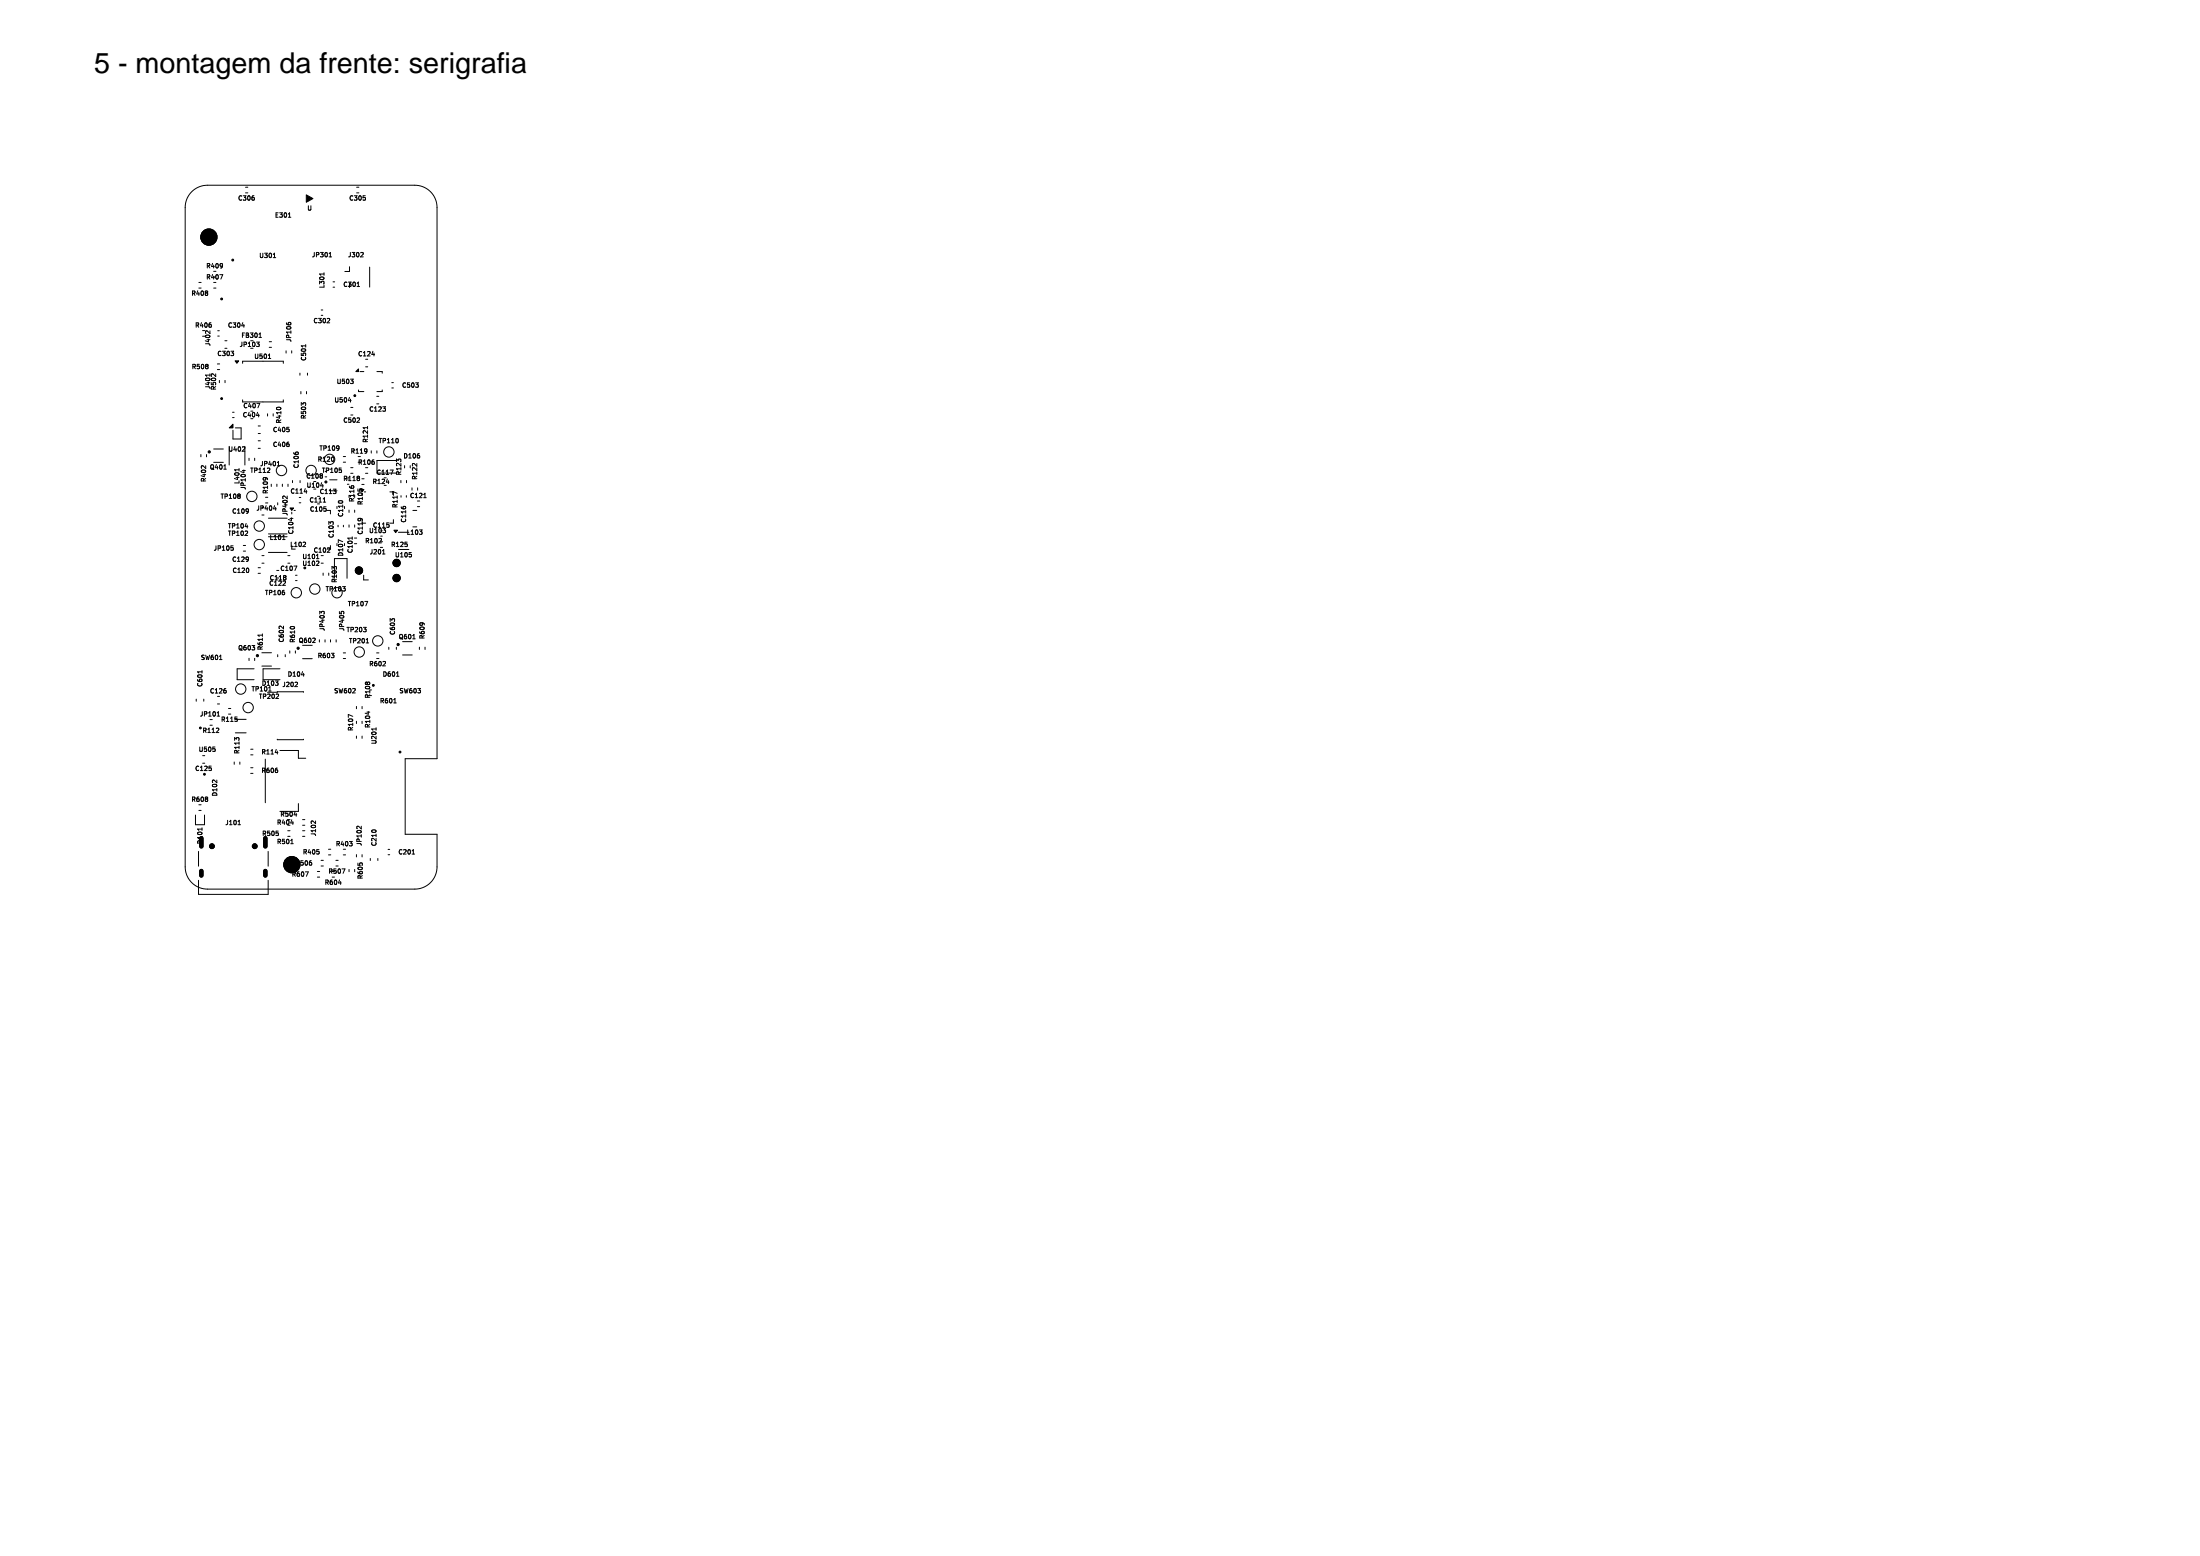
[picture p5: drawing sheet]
<svg xmlns="http://www.w3.org/2000/svg" width="297mm" height="210mm" viewBox="0 0 297 210" stroke-linecap="round" stroke-linejoin="round" font-family="sans-serif">
<g fill="none" stroke="#000" stroke-width=".14">
<path d="M25.9 25.9a3 3 0 0 1 2.1-.9h28a3 3 0 0 1 3 3v74.4h-4.3v10.2h4.3v4.4a3 3 0 0 1-3 3h-28a3 3 0 0 1-3-3v-89a3 3 0 0 1 .9-2.1zM26.8 38.9h.4M26.8 38.1h.4M27.9 39.3l.1 .1-.1 .1 .1 .3-.1 .1M28.8 38.9h.4M29.7 37.1h.4l-.3 .6M29.9 35.6l.1 .1v.4M30 35.8l-.1 .1M33.1 25.3h.4M33.1 26h.4M34.2 26.4h.1M34.2 26.6l.1 .2-.1 .2"/>
<path d="M36.9 34.8h.3M37 34.3l.1-.1v.6M38.9 29.3h.4M39 28.8l.1-.1v.6M43.7 36.8v.4M43.7 37h-.6h.1M44.4 34.7h.4M44.5 34.2l.1-.1v.6M45 38h.2M45 38.8h.2M47.2 36v.6h-.6M48.1 25.3h.4"/>
<path d="M48.1 26h.4M48.2 38.7h.3M48.3 38.2l.1-.1v.6M48.9 34.1l.1 .1v.1l-.3 .4h.3M49 26.4h.3M49.2 26.6l.1 .2-.1 .2M49.9 36v2.7M27.3 45.4h.4M27.8 44.7l-.1 .1M28 49.2l.1 .1-.1 .1 .1 .3-.1 .1M28.3 44.7v.3l-.3-.3M28.3 50.5v.3"/>
<path d="M28.3 50.6h-.6l.2 .1M28.4 43.6h.1M28.4 43.8l.1 .1-.1 .3M29.1 50.5v.3l-.3-.3h-.2l-.1 .1M29.3 49.1h.4M29.3 49.9h.4M29.4 44.6h.2M29.4 45.4h.2M30.4 46h.2M30.4 47h.2M30.4 51.3v.4M31.2 47.4h.3l-.2 .2"/>
<path d="M31.4 55.6h.2M31.4 56.4h.2M31.4 47.6l.1 .1-.1 .3M31.8 57.7h.8v1.6h-1.1v-1.2M32.6 44h.4M32.8 49v-.2h5.4v.2M32.8 54v.2h5.4v-.2M32.9 43.8v.4M34.6 46.2h.4l-.2 .2 .2 .1v.2l-.3 .1M34.6 56.1h.4M34.7 54.4h.4l-.3 .6M34.9 59.5h.2"/>
<path d="M34.9 57.5h.2M34.9 58.5h.2M34.9 55.9v.4M35 45.5h.3M35 45.1l.1-.2v.6M36.1 55.8v.4M36.2 48.4h.4M36.3 47.9l.1-.1v.6M36.3 46.1h.4M36.3 46.9h.4M36.9 55.8v.4M37.3 55h.2h.4"/>
<path d="M38.6 47.3v.4M38.7 43.6v.1M38.7 57.7h.3M38.9 59.7h.1M38.9 43.7l.1-.2h.2l.1 .2M38.9 57.9l.1 .1-.1 .3M38.9 59.9l.1 .1-.1 .3M39.4 47.3v.4M40.5 50.4v.2M40.6 52.8v.4M40.9 54.6l-.2-.2v.3M40.9 54.5l.1-.1 .3 .1"/>
<path d="M41.3 46.5v.3M41.3 46.7h-.6h.1M41.4 52.8v.4M41.5 50.4v.2M43.4 41.8h.2M43.4 42.6h.2M44.4 43l.1 .1v.1l-.4 .4h.4M47 54.1h.4M47.3 51.2h.4l-.2 .2M47.3 53.9v.4M47.4 55h.2M47.4 56h.2"/>
<path d="M47.6 51.4l.1 .1-.1 .3M48.4 52.6v.3h.7M48.4 56.4l.1 .1v.2l-.3 .3h.3M48.6 50.2h.5M49.4 49.5h.2M49.6 57.6v.3M49.6 57.7h-.6l.1 .1M50.2 47.8h.4M50.5 47.6v.4M50.9 53.5h.2M50.9 54.5h.2M50.9 50.2h.7v.2"/>
<path d="M51.6 52.6v.3h-.7M51.7 54.9h.3l-.2 .2M51.9 55.1l.1 .1-.1 .3M52.9 51.6h.2M52.9 52.4h.2M53.7 59.2v.5M56.1 51.7h.4l-.2 .2M56.4 51.9h.1M56.4 51.9v.1M56.4 52l.1 .2-.1 .1M27.1 61.3v.4M27.8 62.9v.3l-.4-.3h-.1l-.1 .1"/>
<path d="M27.9 61.3v.4M28.9 60.6h1.3M28.9 62.4h1.3M30.2 63.3h.4M30.3 62.8l.1-.1v.6M30.9 60.2v2.6M31.2 73.7h.3M31.2 73.9l.3 .1v.2l-.3 .1M32.3 63.2v.4M32.3 63.4h-.6l.1 .1M32.4 66.7v.2M32.4 67v.2"/>
<path d="M32.7 63.5h.4M32.8 73.6h.4M32.8 74.4h.4M32.9 63.4v.4M32.9 60.3l.2 .1-.1 .2-.3 .3h.4M33.1 60.2v2.6M33.1 71.1h.4M33.4 71.7v.2l-.3 .4h.3M33.4 75.2l.1 .1v.4M33.4 68.7l.1 .1v.4M33.5 76.7l.1 .2-.1 .3M33.5 75.4l-.1 .1"/>
<path d="M33.5 68.9l-.1 .1M33.6 61.8v.4M34.4 61.8v.4M34.8 76.6h.4M34.8 77.4h.4M34.9 60.5h.2M35.4 76h.2M35.4 75h.2M35.4 69.5h.2M35.8 64.5l.1 .1M35.8 67.1h.4M35.8 67.9h.4"/>
<path d="M36.1 64.5h-.5l-.1 .1M36.2 74.6h2.6M36.2 72.4h2.6M36.2 69.9h2.6M36.2 72.1h2.6M36.4 63.3l-.3 .5h.3M36.9 68.7h.4M37.2 68.5v.4M37.4 77h.2M37.4 65.3v.4M37.4 62.9h.4M37.5 62.4l.1-.1v.6"/>
<path d="M37.5 67.9v.2M38.1 65.3v.4M38.1 72.8h.4M38.3 72.3v-.1v.6M38.4 79.9v.3M38.5 77.7l.1 .1-.1 .1 .1 .3-.1 .1M38.5 78.7l-.3 .3h.3M38.8 66.9v.4l-.5-.4-.1 .1v.2M38.9 76h.2M38.9 75h.2M38.9 65.3v.4M39.2 70h.4"/>
<path d="M39.4 69.9v.4M39.4 69.1v.3M39.5 64.9v.2M39.7 61.1v.1M39.7 76.4h.4l-.3 .6M39.7 68.9h.2M39.9 77.6h.2M39.9 78.4h.2M39.9 61.1l.1-.1 .3 .1M40.4 67.1h.2M40.4 67.9h.2M40.5 64.9v.2"/>
<path d="M41.1 66.4h.3M41.1 73.2l.2 .1-.1 .1-.3 .4h.4M41.4 66.2v.4M42.7 75.4h.4M42.9 74.8v.6M42.9 75.7l.2 .1-.1 .2-.3 .3h.4M43.3 65.6h.4M43.4 76h.2M43.5 64.3v.1l-.1 .1M43.6 65.4v.4M43.6 77.3v.4M43.6 67.8h.4"/>
<path d="M43.7 68.4h.3M43.7 67.3l.1-.1v.6M43.9 64.4h.2M43.9 68.6l.1 .1-.1 .3M44.1 68.9h.5v.5M44.4 77.3v.4M44.4 73.9l.1 .2v.1l-.3 .3h.3M44.5 64.8h1M44.5 66.2h1M44.6 73.6v.5h-.5M44.6 70.6l-.2-.2v.4M44.6 70.5l.1-.1 .3 .1"/>
<path d="M45 66h.4l-.2 .2M45 61.7l.1 .2-.1 .3M45 76.7l-.2-.2v.3M45 76.6l.2-.1 .2 .1M45.2 78v-2.6h1.7v2.6M45.2 66.2l.2 .2-.2 .2M45.5 68.4v.2M45.5 73.4v.2M45.6 70.9v.2M45.7 60.2l.1 .1-.1 .4M45.7 67.7l.2-.1 .3 .1M45.8 60.4l-.1 .1"/>
<path d="M45.8 63.2h.3M46 63.4l.1 .1-.1 .3M46.2 79.2h.4l-.2 .2M46.3 73.1l-.6-.2v.4M46.3 61.6h.4M46.3 62.4h.4M46.4 70.9v.2M46.6 79.4v.3M47.1 68.8v.4M47.1 70.8v.4M47.2 65.6v.1M47.3 63.9h.4"/>
<path d="M47.3 63.1h.4M47.4 65.7l.1-.1 .3 .1M47.6 72.5v.3M47.6 72.6h-.6v.1M47.8 72.6h.4M47.8 73.4h.4M47.9 68.8v.4M47.9 70.8v.4M48.3 66v.3M48.3 70v.1M48.4 70h.5M48.4 70h-.1"/>
<path d="M48.4 64.3l.1 .1-.1 .1 .1 .3-.1 .1M48.5 66.1l.2-.1 .2 .1M48.6 70l.1 .1M48.8 64.6h.4M48.8 65.4h.4M49.1 77.6v.7h.6M49.3 63.9h.4M49.4 60.6l.1 .1v.4M49.5 60.8l-.1 .1M50.1 60.8v.4M50.4 62.1h.1M50.4 62.3l.1 .1-.1 .3"/>
<path d="M50.9 60.8v.4M51.3 73.1h.4M51.3 73.9h.4M51.4 72.7l.1 .1v.1l-.4 .4h.4M51.6 74.8h.4M51.7 74.3l.1-.1v.6M52.1 71.6l-.2 .3M52.2 65.1h.3M52.2 70.6h.3M52.4 70.8l.1 .1-.1 .3M52.4 64.9v.4M52.6 66.4h.5v.5"/>
<path d="M52.7 63.4h.4l-.3 .6M53.1 70.1v.5h-.5M53.6 62.1h-2.7v1.8h2.7M53.6 66.6l-.6-.3v.4M53.7 62.2l-.2-.2v.3M53.7 62.1l.2-.1 .2 .1M53.8 71.8h1.4M53.8 74.2h1.4M54.1 64.8v.4M54.1 66.9v.2M54.2 68.4v.1M54.4 68.5l.1-.2 .3 .2"/>
<path d="M54.7 73.2h.3M54.9 66.9v.2M54.9 64.8v.4M54.9 73.4l.1 .1-.1 .3M55.2 74.6h.3M55.4 62.8v.4M55.4 74.8l.2 .1-.2 .3M55.6 65.8v.4M55.7 68.9h.6M55.7 71.1h.6M56.3 62.6v.3l-.4-.3h-.1l-.1 .1M56.3 68.4h.4"/>
<path d="M56.4 65.8v.4M56.5 61.2h.1M56.6 61.4l.1 .2-.1 .2M56.6 71.5h.4l-.2 .2M56.9 71.7l.1 .2-.1 .2M57.2 67.2h.3M57.3 66.7l.1-.1v.6M26.5 94.4v.2M27.3 90.5v.3M27.3 90.7h-.6h.1M27.5 94.4v.2M28.3 97.9h.4"/>
<path d="M29.3 96.7h.4M29.4 95h.2M29.4 96.2l.1-.1v.6M29.4 98.3h.1M29.5 98.3h.1M29.5 98.3v.2l-.3 .4h.3M29.6 89h.4M30.4 92.9h.1M30.4 93.2l.1 .1-.1 .2M30.8 95.6h.4M30.8 96.4h.4M31.7 96.8h.3"/>
<path d="M31.8 97.1h1.4M31.8 98.9h1.4M31.9 99.7l.1-.1 .3 .1M31.9 99.8l-.2-.2v.3M31.9 97l.1 .1-.1 .3M33.6 88.8v.4M34 87.1h.4l-.2 .2M34.3 90.3h-2.3v1.4h2.3M34.3 87.4v.3M34.4 88.8v.4M35.3 88.1h1.3M35.3 89.9h1.3"/>
<path d="M35.4 85.6v.3M35.4 85.7h-.6l.1 .1M36.1 93.4h4.9M36.3 93.3h.3M36.4 92.7v.6M37.2 91.9h.3l-.2 .2M37.4 92.1l.1 .1-.1 .3M37.4 99.8h3.6M37.5 88.4v.2M37.5 93.7l.1 .1v.1l-.4 .4h.4M37.8 90.3h-2.3v1.4h2.3M38.3 84.5v.4l-.4-.4h-.1l-.1 .1"/>
<path d="M38.5 88.4v.2M39.1 87.8v.4M39.2 84.6h.2h.3M39.9 87.8v.4M40.1 92.1l.1 .1-.1 .1-.3 .4h.4M40.7 91.1h.4M40.9 88.9h1.3M41 90.9v.4M42.5 86.1v.3l-.3 .3h.4M43.1 86.3v.4M43.8 82.8l-.1-.3h-.2l-.1 .2-.2-.2v.4M43.9 86.3v.4"/>
<path d="M44.6 86.3v.4M44.7 88.2h.4l-.2 .2M45 88.4l.1 .1-.1 .3M45.4 86.3v.4M45.8 82.5v.3M46 82.8l.2-.3 .2 .1v.2M46.3 88.1h.4M46.3 88.9h.4M47.6 96.7l-.6-.3v.4M48.1 95.3v.4M48.1 99.3v.4M48.9 95.3v.4"/>
<path d="M48.9 97.3v.4M48.9 99.3v.4M49.1 84.7h.3l-.2 .2M49.2 81.2h.4l-.2 .6M49.3 92.2l.1-.1 .2 .1 .2-.1 .1 .1M49.4 84.9v.3M49.4 86.8h.4M49.5 96.1h.4M49.5 86.3l.1-.1v.6M49.7 96v.4M50.2 98.4h.6M50.8 98.2v.4"/>
<path d="M50.8 88.1h.4M50.8 88.9h.4M51.9 89.3l.1 .1v.1l-.3 .4h.3M52.5 87.4v.2M52.9 83.7l-.2-.2v.4M52.9 83.6l.1-.1 .3 .1M53.2 94.9h.3M53.3 94.4v-.1v.6M53.5 87.4v.2M53.5 91.3h.4M53.6 90.8l.1-.1v.6M54.3 88.4h1.3"/>
<path d="M55.7 86.2h.4M55.8 85.7l.1-.1v.6M56.6 87.3v.4M56.9 84.1l.1 .1M57.2 84.1h-.4l-.1 .1M57.4 87.3v.4M26.4 110v1.3h1.2v-1.3M26.8 114.9v2M26.8 118.8v1.9h9.4v-1.9M26.8 109.4h.4M27.3 111.7v.4M27.3 111.9h-.6l.1 .1"/>
<path d="M27.4 102h.2M27.4 103h.2M27.9 107.6l.1 .1-.1 .1 .1 .3-.1 .1M28.2 103.4h.3M28.4 103.6l.1 .1-.1 .3M28.7 100.8h.3M28.9 101l.2 .2-.2 .2M29.3 105.3v.4l-.4-.4h-.1l-.1 .1M31.6 102.8v.4M32.1 111.3h.4M32.2 110.9l.1-.2v.6M32.4 102.8v.4"/>
<path d="M33.8 101.1h.4M33.8 101.9h.4M33.8 103.6h.4M33.8 104.4h.4M35.8 102.5v5.8M36.2 114.9v2M37.2 101.6h.3M37.3 112.2h.3M37.3 103.7h.1M37.4 103.9l.1 .1-.1 .3M37.4 101.4v.4M37.5 112.4l.1 .1-.1 .3"/>
<path d="M37.8 101.3h2.5v1h1M38.8 112.1h.4M38.8 112.9h.4M39.2 111.1h.4M39.2 113.9h.4M39.4 113.4v-.1v.6M39.5 110.9v.4M39.7 110h.4M40 109.8v.4M40.3 108.5v1h-2.5M40.8 110.6h.4M40.8 111.4h.4"/>
<path d="M40.8 112.1h.4M40.8 112.9h.4M41.2 117.7h.4l-.2 .6M41.9 116.2h.1M42 116.4l.1 .1-.1 .3M42.6 110.8v.4l-.3-.4h-.2l-.1 .1M42.8 114.7h.3M42.8 117.6h.4M42.8 118.4h.4M43 114.9l.1 .1-.1 .3M43.3 116.1h.4M43.3 116.9h.4"/>
<path d="M44.3 114.6h.4M44.3 115.4h.4M45.3 116.1h.4M45.3 116.9h.4M45.7 119.2h.4M46 119v.4M46.2 117.3h.4l-.3 .6M46.3 115.4h.4M47.1 117.3v.4M47.2 113.6h.3l-.2 .2M47.4 113.8l.1 .1-.1 .3M47.9 117.3v.4"/>
<path d="M48.1 115.3v.4M48.3 116.5v.3M48.5 116.6l.2-.1 .2 .1M48.8 111.5v.4l-.5-.4-.1 .1v.2M48.9 115.3v.4M50 115.9v.2M50.2 112.1l.2-.1 .3 .1M51 115.9v.2M52.4 114.6h.2M52.4 115.4h.2M55.6 115.3h.4M55.7 114.8l.1-.1v.6"/>
<circle cx="34" cy="67" r=".7"/>
<circle cx="35" cy="71" r=".7"/>
<circle cx="35" cy="73.5" r=".7"/>
<circle cx="38" cy="63.5" r=".7"/>
<circle cx="40" cy="80" r=".7"/>
<circle cx="42" cy="63.5" r=".7"/>
<circle cx="42.5" cy="79.5" r=".7"/>
<circle cx="44.5" cy="62" r=".7"/>
<circle cx="45.5" cy="80" r=".7"/>
<circle cx="52.5" cy="61" r=".7"/>
<circle cx="32.5" cy="93" r=".7"/>
<circle cx="33.5" cy="95.5" r=".7"/>
<circle cx="48.5" cy="88" r=".7"/>
<circle cx="51" cy="86.5" r=".7"/>
</g>
<g fill="#000" stroke="#000" stroke-width=".14">
<path d="M41.3 26.3l1 .5-1 .5zM30.9 57.7l.6-.4v.4zM31.7 48.7h.5l-.2 .3zM48.4 49.8v.4h-.4zM39.2 68.6h.4l-.2 .3zM53.2 71.6h.5l-.3 .3z"/>
<circle cx="28.2" cy="32" r="1.1"/>
<circle cx="31.4" cy="35.1" r=".12"/>
<circle cx="29.9" cy="40.3" r=".12"/>
<circle cx="29.9" cy="53.8" r=".12"/>
<circle cx="47.9" cy="53.4" r=".12"/>
<circle cx="28.2" cy="61" r=".15"/>
<circle cx="44" cy="65.1" r=".14"/>
<circle cx="48.5" cy="77" r=".5"/>
<circle cx="53.5" cy="76" r=".5"/>
<circle cx="53.5" cy="78" r=".5"/>
<circle cx="27.1" cy="98.3" r=".12"/>
<circle cx="34.7" cy="88.5" r=".15"/>
<circle cx="40.2" cy="87.5" r=".15"/>
<circle cx="50.4" cy="92.5" r=".12"/>
<circle cx="53.8" cy="87" r=".15"/>
<circle cx="27.6" cy="104.5" r=".13"/>
<circle cx="28.6" cy="114.2" r=".33"/>
<circle cx="34.4" cy="114.2" r=".33"/>
<circle cx="39.4" cy="116.7" r="1.1"/>
<circle cx="54" cy="101.5" r=".13"/>
</g>
<path d="M27.2 117.6v.6M35.8 113.1v1.1M35.8 117.6v.6" fill="none" stroke="#000" stroke-width=".6"/>
<text font-size="3.9" x="12.7" y="9.9">5 - montagem da frente: serigrafia</text>
<g font-size=".8">
<text x="32" y="27.2">C306</text>
<text x="37" y="29.5">E301</text>
<text x="41.4" y="28.6">U</text>
<text x="47" y="27.2">C305</text>
<text x="34.9" y="35">U301</text>
<text x="42" y="34.9">JP301</text>
<text x="46.9" y="34.9">J302</text>
<text x="25.7" y="40.1">R408</text>
<text x="27.7" y="37.9">R407</text>
<text x="27.7" y="36.4">R409</text>
<text x="43.9" y="39" transform="rotate(-90 43.9 39)">L301</text>
<text x="46.2" y="38.9">C301</text>
<text x="26.2" y="44.4">R406</text>
<text x="28.6" y="46.8" transform="rotate(-90 28.6 46.8)">J402</text>
<text x="30.7" y="44.4">C304</text>
<text x="32.2" y="47">JP103</text>
<text x="32.5" y="45.7">FB301</text>
<text x="39.5" y="46.3" transform="rotate(-90 39.5 46.3)">JP106</text>
<text x="42.2" y="43.8">C302</text>
<text x="25.8" y="50">R508</text>
<text x="28.6" y="52.6" transform="rotate(-90 28.6 52.6)">J401</text>
<text x="29.2" y="48.2">C303</text>
<text x="29.3" y="52.8" transform="rotate(-90 29.3 52.8)">R502</text>
<text x="34.2" y="48.6">U501</text>
<text x="41.5" y="48.8" transform="rotate(-90 41.5 48.8)">C501</text>
<text x="45.3" y="52">U503</text>
<text x="48.2" y="48.3">C124</text>
<text x="54.2" y="52.5">C503</text>
<text x="32.7" y="56.5">C404</text>
<text x="32.7" y="55.3">C407</text>
<text x="36.7" y="58.5">C405</text>
<text x="38.1" y="57.3" transform="rotate(-90 38.1 57.3)">R410</text>
<text x="41.5" y="56.7" transform="rotate(-90 41.5 56.7)">R503</text>
<text x="45" y="54.5">U504</text>
<text x="46.2" y="57.2">C502</text>
<text x="49.7" y="55.7">C123</text>
<text x="49.8" y="59.9" transform="rotate(-90 49.8 59.9)">R121</text>
<text x="51" y="60">TP110</text>
<text x="28" y="65.2" transform="rotate(-90 28 65.2)">R402</text>
<text x="28.2" y="63.5">Q401</text>
<text x="30.7" y="61.1">U402</text>
<text x="32.5" y="65.4" transform="rotate(-90 32.5 65.4)">L401</text>
<text x="33.7" y="64">TP112</text>
<text x="35" y="63.1">JP401</text>
<text x="36.7" y="60.5">C406</text>
<text x="40.5" y="63.3" transform="rotate(-90 40.5 63.3)">C106</text>
<text x="41.2" y="64.7">C108</text>
<text x="41.3" y="66">U104</text>
<text x="42.8" y="62.5">R120</text>
<text x="43" y="61">TP109</text>
<text x="43.3" y="64">TP105</text>
<text x="46.2" y="65.1">R118</text>
<text x="47.2" y="61.4">R119</text>
<text x="48.2" y="62.9">R106</text>
<text x="50.2" y="65.5">R124</text>
<text x="50.7" y="64.3">C117</text>
<text x="54.3" y="64.3" transform="rotate(-90 54.3 64.3)">R123</text>
<text x="54.3" y="62">D106</text>
<text x="56.5" y="64.9" transform="rotate(-90 56.5 64.9)">R122</text>
<text x="29.7" y="67.5">TP108</text>
<text x="30.7" y="71.5">TP104</text>
<text x="31.2" y="69.5">C109</text>
<text x="33.3" y="66.2" transform="rotate(-90 33.3 66.2)">JP104</text>
<text x="34.5" y="69.1">JP404</text>
<text x="36.3" y="66.8" transform="rotate(-90 36.3 66.8)">R109</text>
<text x="39" y="69.7" transform="rotate(-90 39 69.7)">JP402</text>
<text x="39.1" y="66.8">C114</text>
<text x="41.7" y="68">C111</text>
<text x="41.7" y="69.2">C105</text>
<text x="43" y="66.8">C113</text>
<text x="46.5" y="69.9" transform="rotate(-90 46.5 69.9)">C110</text>
<text x="48" y="67.9" transform="rotate(-90 48 67.9)">R116</text>
<text x="49.1" y="68.3" transform="rotate(-90 49.1 68.3)">R105</text>
<text x="50.2" y="71.4">C115</text>
<text x="53.8" y="68.7" transform="rotate(-90 53.8 68.7)">R117</text>
<text x="55" y="70.7" transform="rotate(-90 55 70.7)">C116</text>
<text x="55.2" y="67.4">C121</text>
<text x="28.7" y="74.5">JP105</text>
<text x="30.7" y="72.5">TP102</text>
<text x="31.2" y="76">C129</text>
<text x="31.3" y="77.5">C120</text>
<text x="36.3" y="73">L101</text>
<text x="37.7" y="77.2">C107</text>
<text x="39.1" y="74">L102</text>
<text x="39.8" y="72.2" transform="rotate(-90 39.8 72.2)">C104</text>
<text x="40.7" y="76.5">U102</text>
<text x="40.7" y="75.6">U101</text>
<text x="42.2" y="74.7">C102</text>
<text x="45.2" y="72.7" transform="rotate(-90 45.2 72.7)">C103</text>
<text x="46.5" y="75.2" transform="rotate(-90 46.5 75.2)">D107</text>
<text x="47.8" y="74.8" transform="rotate(-90 47.8 74.8)">C101</text>
<text x="49.1" y="72.3" transform="rotate(-90 49.1 72.3)">C119</text>
<text x="49.2" y="73.5">R102</text>
<text x="49.7" y="72.1">U103</text>
<text x="49.8" y="75">J201</text>
<text x="52.7" y="74">R125</text>
<text x="53.2" y="75.4">U105</text>
<text x="54.8" y="72.3">L103</text>
<text x="35.7" y="80.5">TP106</text>
<text x="36.2" y="79.2">C122</text>
<text x="36.3" y="78.5">C118</text>
<text x="43.8" y="80">TP103</text>
<text x="45.6" y="78.8" transform="rotate(-90 45.6 78.8)">R103</text>
<text x="46.8" y="82">TP107</text>
<text x="27" y="89.2">SW601</text>
<text x="32" y="87.9">Q603</text>
<text x="35.6" y="87.9" transform="rotate(-90 35.6 87.9)">R611</text>
<text x="38.5" y="86.8" transform="rotate(-90 38.5 86.8)">C602</text>
<text x="40" y="86.9" transform="rotate(-90 40 86.9)">R610</text>
<text x="40.2" y="86.9">Q602</text>
<text x="42.8" y="89">R603</text>
<text x="44" y="85.3" transform="rotate(-90 44 85.3)">JP403</text>
<text x="46.6" y="85.3" transform="rotate(-90 46.6 85.3)">JP405</text>
<text x="46.7" y="85.5">TP203</text>
<text x="47" y="87">TP201</text>
<text x="53.5" y="85.8" transform="rotate(-90 53.5 85.8)">C603</text>
<text x="53.7" y="86.4">Q601</text>
<text x="57.5" y="86.4" transform="rotate(-90 57.5 86.4)">R609</text>
<text x="27.5" y="92.8" transform="rotate(-90 27.5 92.8)">C601</text>
<text x="28.2" y="93.7">C126</text>
<text x="33.8" y="93.5">TP101</text>
<text x="34.8" y="94.5">TP202</text>
<text x="35.2" y="92.7">D103</text>
<text x="38" y="92.9">J202</text>
<text x="38.7" y="91.5">D104</text>
<text x="45" y="93.7">SW602</text>
<text x="49.7" y="90.1">R602</text>
<text x="50.1" y="94.4" transform="rotate(-90 50.1 94.4)">R108</text>
<text x="51.2" y="95.1">R601</text>
<text x="51.5" y="91.5">D601</text>
<text x="53.8" y="93.7">SW603</text>
<text x="26.7" y="101.6">U505</text>
<text x="26.9" y="96.9">JP101</text>
<text x="27.2" y="99.1">R112</text>
<text x="29.7" y="97.6">R115</text>
<text x="32.5" y="101.9" transform="rotate(-90 32.5 101.9)">R113</text>
<text x="35.2" y="102">R114</text>
<text x="47.8" y="98.8" transform="rotate(-90 47.8 98.8)">R107</text>
<text x="50.1" y="98.4" transform="rotate(-90 50.1 98.4)">R104</text>
<text x="51" y="100.6" transform="rotate(-90 51 100.6)">U201</text>
<text x="26.2" y="104.2">C125</text>
<text x="29.5" y="107.6" transform="rotate(-90 29.5 107.6)">D102</text>
<text x="35.2" y="104.5">R606</text>
<text x="25.7" y="108.4">R608</text>
<text x="30.3" y="111.5">J101</text>
<text x="35.3" y="113">R505</text>
<text x="37.3" y="111.5">R404</text>
<text x="37.7" y="110.4">R504</text>
<text x="42.8" y="113" transform="rotate(-90 42.8 113)">J102</text>
<text x="27.5" y="114" transform="rotate(-90 27.5 114)">D101</text>
<text x="37.3" y="114.1">R501</text>
<text x="39.3" y="118.5">R607</text>
<text x="39.8" y="117">R506</text>
<text x="40.8" y="115.5">R405</text>
<text x="43.7" y="119.6">R604</text>
<text x="44.2" y="118.1">R507</text>
<text x="45.2" y="114.4">R403</text>
<text x="49" y="114.3" transform="rotate(-90 49 114.3)">JP102</text>
<text x="49.1" y="118.8" transform="rotate(-90 49.1 118.8)">R605</text>
<text x="51" y="114.3" transform="rotate(-90 51 114.3)">C210</text>
<text x="53.7" y="115.5">C201</text>
</g>
</svg>
